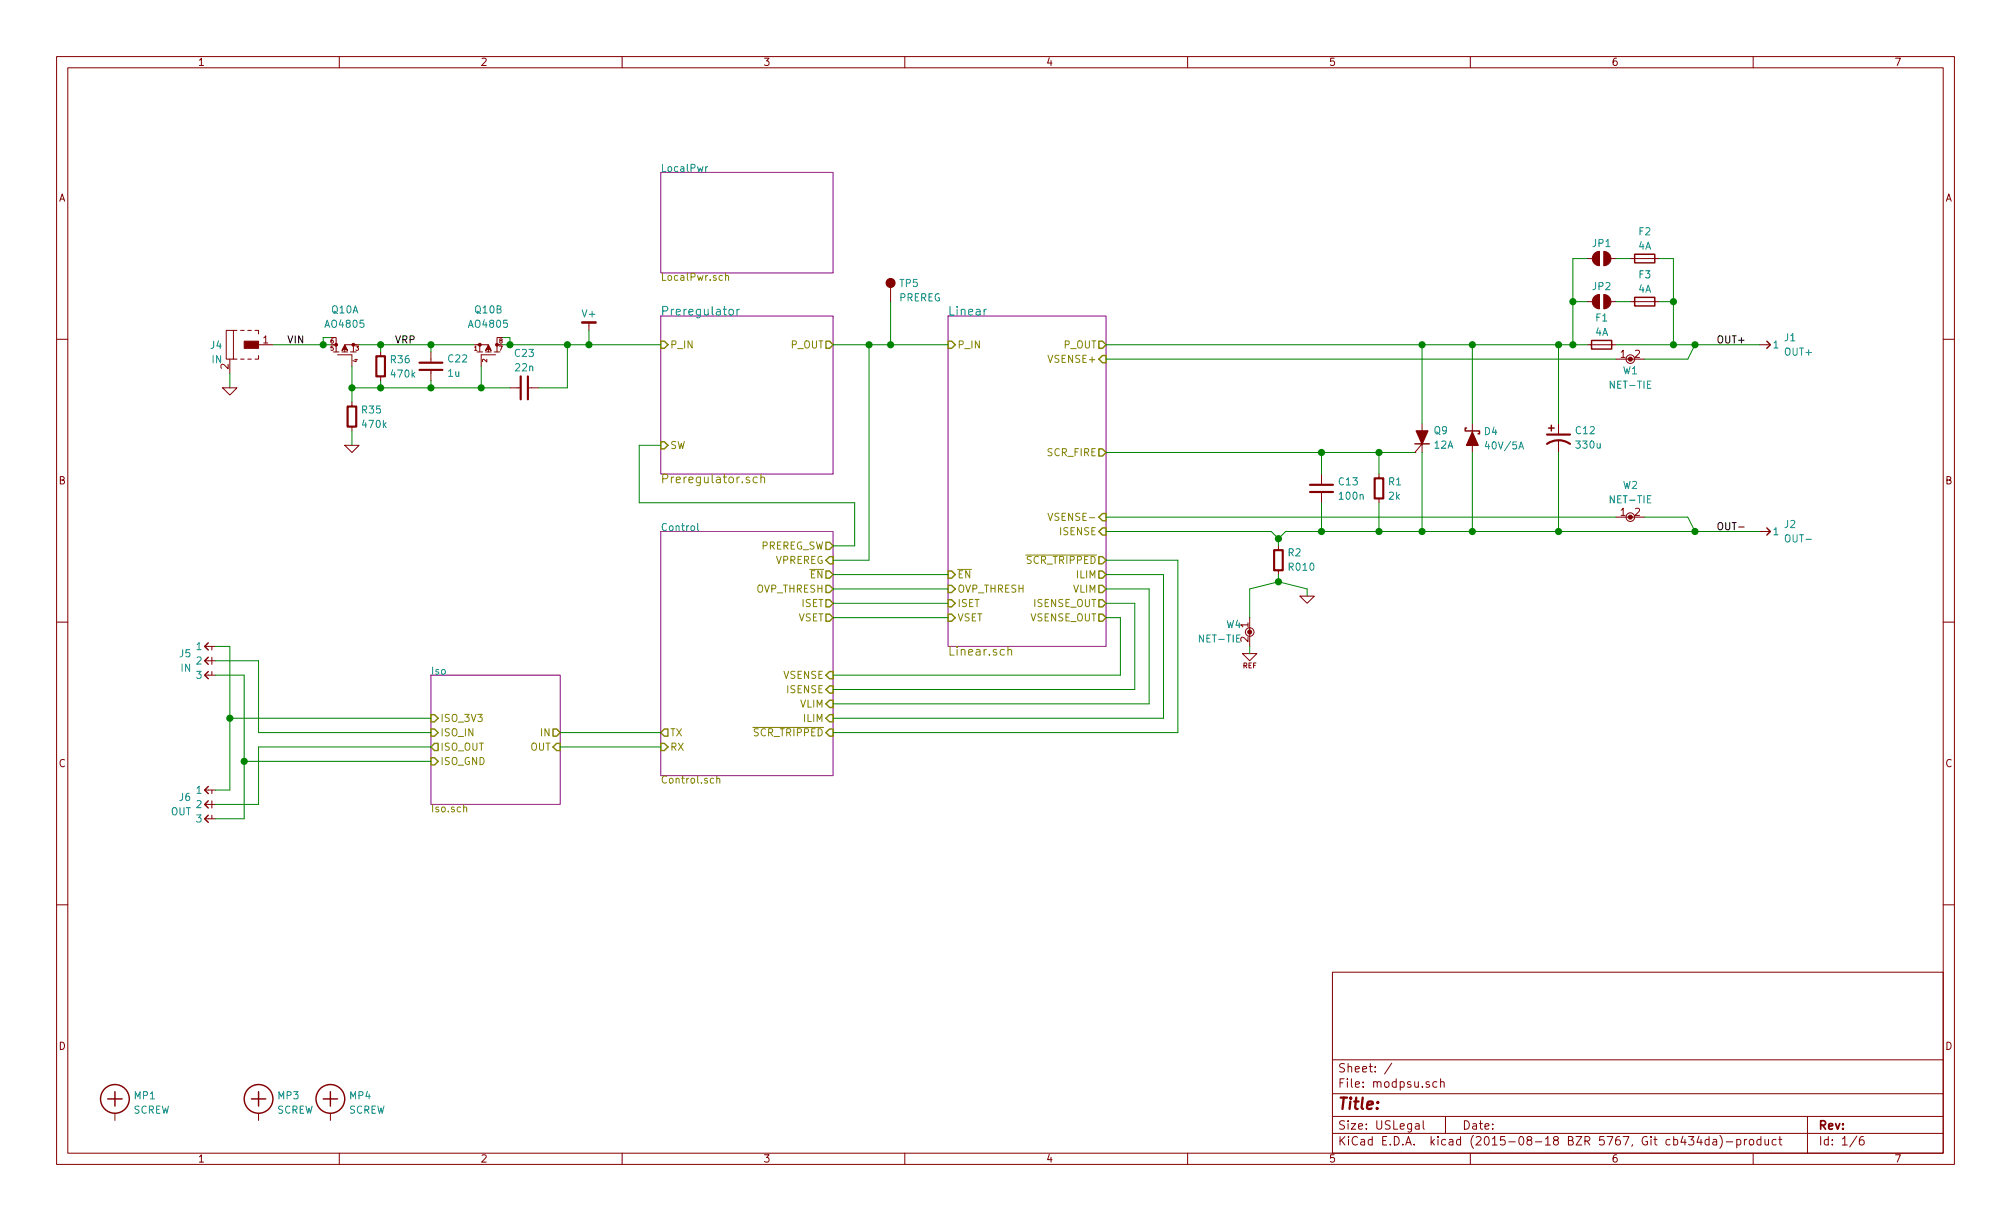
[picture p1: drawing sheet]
<svg xmlns="http://www.w3.org/2000/svg" width="356mm" height="216mm" viewBox="0 0 356 216" stroke-linecap="round" stroke-linejoin="round" font-family="sans-serif">
<g fill="none" stroke="#840000" stroke-width=".18">
<path d="M10 10h335.6v195.9h-335.6zM12 12h331.6v191.9h-331.6zM60 10v2M110 10v2M160 10v2M210 10v2M260 10v2M310 10v2M10 60h2M40 58.4h1.3v5.1h-1.3zM41.3 58.4h.6M42.5 58.4h.7"/>
<path d="M43.8 58.4h.6M45.1 58.4h.6v.7M58.9 59.7h.5v1.3M88.4 59.7h-.5v1.3M104.1 57.2v1.2M157.5 50.8v2.5M280.7 53.3h1.9M280.7 45.7h1.9M283.8 53.3h1.9M283.8 45.7h1.9M288.3 53.3h5.1M288.3 45.7h5.1"/>
<path d="M343.6 60h2M39.4 68.6h2.5l-1.3 1.3zM40.6 63.5v2.5M41.3 63.5h.6M42.5 63.5h.7M43.8 63.5h.6M45.7 62.9v.6h-.6M45.7 61h2.6M58.9 61h.5v1.2M58.9 62.2h1M59.7 62.7h2.5v2.1M60.5 62.2h1"/>
<path d="M61 78.7h2.5l-1.3 1.3zM62 62.2h1M62.2 71.1v.8M62.2 75.4v.8M62.5 61v1.2M63 61h-2v1.2M67.3 62.2v.8M67.3 66.5v.8M76.2 62.2v1.9M76.2 65.4v1.9M84.3 61h2.1v1.2M84.3 62.2h1"/>
<path d="M84.8 61v1.2M85.9 62.2h1M87.4 62.2h1M87.6 62.7h-2.5v2.1M88.4 61h-.5v1.2M90.2 68.6h1.9M93.3 68.6h1.9M251.5 74.9v1.3M260.3 74.9v1.6M260.3 78.7v1.3M275.6 74.9v1.9M275.6 77.9v2.1"/>
<path d="M280.7 61h5M285.7 63.5h5.1M311.1 61h2M226.1 96.5v.8M233.7 83.8v1.9M233.7 87v1.9M243.8 83.8v.8M243.8 88.1v.8M250.2 80h.1M250.2 80l1.3-1.5v1.5M285.7 91.4h5.1M311.1 94h2"/>
<path d="M10 110h2M36.2 119.4h1.9M36.2 116.8h1.9M36.2 114.3h1.9M37.5 114.3v.6M37.5 116.2v1.3M37.5 118.7v.7M219.7 115.6h2.5l-1.2 1.2zM221 109.2v5.1M226.1 100.8v.8M229.9 105.4h2.5l-1.3 1.3zM343.6 110h2"/>
<path d="M36.2 139.7h1.9M37.5 139.7v.6M10 160h2M36.2 144.8h1.9M36.2 142.2h1.9M37.5 141.6v1.3M37.5 144.1v.7M343.6 160h2M235.6 171.9h108v32h-108zM20.3 196.9v1.2M45.7 196.9v1.2M58.4 196.9v1.2"/>
<path d="M235.6 197.4h108M235.6 193.4h108M235.6 187.4h108M246.1 188l-1.3 1.9M250.3 198.8h.6l.1 .9M251 199l-.5 .1-.3 .2 .3 .4 .5-.1M251.7 198.2v1.3l.2 .2M254.1 191.3h-.5l-.2 .2v.6l.2 .2 .5-.1M254.7 191.4l.2-.1h.4l.1 1M254.7 190.8v1.5M255.6 197.4v3M319.6 197.4v6.5"/>
<path d="M60 203.9v2M110 203.9v2M160 203.9v2M210 203.9v2M235.6 200.4h108M260 203.9v2M298.6 201h.9l-.5 .5 .4 .2v.6l-.2 .2-.6-.2M300.4 200.9l-.3 1.1h.9M300.8 201.5v1M302.2 201.5h-.4l-.3 .3 .1 .5 .2 .2 .4-.1M302.2 201v1.5M302.9 201.5h.6l.1 1"/>
<path d="M303.6 201.8l-.5 .1-.3 .2 .3 .4 .5-.1M304.1 200.8a1.71 1.71 0 0 1 0 2.2M305.3 201.9h1.1M307.1 201.5h.4l.3 .3-.1 .6h-.6M307.1 201.5v1.5M308.5 201.5v1M308.9 201.5l-.4 .3M309.4 201.6l.2-.1 .4 .1 .1 .6-.1 .2-.4 .1-.2-.2zM310 203.9v2M311.4 201.5h-.5l-.2 .3v.5l.2 .2 .5-.1M311.4 201v1.5M312.1 201.5l.1 .9 .3 .1 .2-.2"/>
<path d="M312.7 201.5v1M314.1 201.5h-.5l-.2 .3v.5l.2 .2 .5-.1M314.5 201.5h.6M314.7 201v1.3l.4 .2M328.3 200.9l-1.2 1.9M329.5 201a.59 .59 0 0 0-.7 .6l.1 .7 .2 .2 .5-.2v-.5l-.1-.2-.4-.1-.3 .3"/>
<circle cx="288.3" cy="63.5" r=".76"/>
<circle cx="288.3" cy="91.4" r=".76"/>
<circle cx="221" cy="111.8" r=".76"/>
</g>
<path d="M116.8 30.5h30.5v17.8h-30.5zM116.8 55.9h30.5v27.9h-30.5zM167.6 55.9h28v58.4h-28zM116.8 94h30.5v43.2h-30.5zM76.2 119.4h22.9v22.8h-22.9z" fill="none" stroke="#840084" stroke-width=".18"/>
<path d="M124.8 29.5v.8M125.1 29.5l-.3 .2M129 54.8l.2-.1 .4 .1 .1 .6-.2 .2-.3 .1-.2-.2zM130.3 54.7v1M130.8 54.7l-.3 .1-.2 .2M174.4 54.7l-.2 .1-.2 .2M268.6 79.4l.4-1.3 .4 1.3M123.4 92.6v1l.1 .2" fill="none" stroke="#008484" stroke-width=".18"/>
<g fill="none" stroke="#848400" stroke-width=".18">
<path d="M128.3 48.8l.2-.1 .3 .1v.8M128.3 48.3v1.3M133.9 84.4a.48 .48 0 0 0-.7 .1v.7a.48 .48 0 0 0 .7 .1M134.5 84.5l.1-.1a.36 .36 0 0 1 .6 .2v.8M134.5 83.8v1.6M181.4 98.1h12.5M185.3 90.8l.4 1.2 .5-1.2M178.2 115l.1-.1a.36 .36 0 0 1 .6 .2v.7M178.2 114.3v1.5M126.7 137.7l.2-.1 .3 .1 .1 .8M126.7 137.2v1.3M133.1 128.6h12.5"/>
<path d="M82 142.8l.2-.1 .3 .1v.8"/>
</g>
<g fill="none" stroke="#848400" stroke-width=".25">
<path d="M116.8 60.3h.7l.6 .7-.6 .6h-.7zM116.8 78.1h.7l.6 .6-.6 .7h-.7zM146 60.3h.7l.6 .7-.6 .6h-.7zM167.6 60.3h.7l.6 .7-.6 .6h-.7zM194.3 60.3h.6l.7 .7-.7 .6h-.6zM194.3 79.4h.6l.7 .6-.7 .6h-.6zM194.9 62.9h.7v1.2h-.7l-.6-.6zM146 95.9h.7l.6 .6-.6 .7h-.7zM146.7 98.4h.6v1.3h-.6l-.7-.6zM194.3 98.4h.6l.7 .7-.7 .6h-.6zM194.9 90.8h.7v1.3h-.7l-.6-.7zM194.9 93.3h.7v1.3h-.7l-.6-.6z"/>
<path d="M146 108.6h.7l.6 .6-.6 .7h-.7zM146 106h.7l.6 .7-.6 .6h-.7zM146 119.4l.7-.7h.6v1.3h-.6zM146 103.5h.7l.6 .6-.6 .7h-.7zM146 101h.7l.6 .6-.6 .6h-.7zM167.6 108.6h.7l.6 .6-.6 .7h-.7zM167.6 106h.7l.6 .7-.6 .6h-.7zM167.6 103.5h.7l.6 .6-.6 .7h-.7zM167.6 101h.7l.6 .6-.6 .6h-.7zM194.3 108.6h.6l.7 .6-.7 .7h-.6zM194.3 106h.6l.7 .7-.7 .6h-.6zM194.3 103.5h.6l.7 .6-.7 .7h-.6z"/>
<path d="M194.3 101h.6l.7 .6-.7 .6h-.6zM76.2 126.4h.6l.7 .6-.7 .6h-.6zM76.2 134h.6l.7 .6-.7 .7h-.6zM76.2 128.9h.6l.7 .6-.7 .7h-.6zM76.8 131.4h.7v1.3h-.7l-.6-.6zM97.8 128.9h.6l.7 .6-.7 .7h-.6zM97.8 132.1l.6-.7h.7v1.3h-.7zM116.8 131.4h.7l.6 .7-.6 .6h-.7zM117.5 128.9h.6v1.3h-.6l-.7-.7zM146 124.5l.7-.7h.6v1.3h-.6zM146.7 121.3h.6v1.3h-.6l-.7-.7zM146.7 126.4h.6v1.2h-.6l-.7-.6z"/>
<path d="M146.7 128.9h.6v1.3h-.6l-.7-.7z"/>
</g>
<g fill="none" stroke="#840000" stroke-width=".25">
<path d="M289.1 52.6h3.5v1.5h-3.5zM289.1 45h3.5v1.5h-3.5zM250.2 78.5h2.5M259.3 75.7h-.2v.5h2.5v.5h-.2M273.8 75.7h1M274.3 75.2v1M281.4 60.2h3.6v1.5h-3.6zM312.4 60.3l.7 .7-.7 .6M312.4 93.3l.7 .7-.7 .6M36.8 118.7l-.6 .7 .6 .6M36.8 116.2l-.6 .6 .6 .7M36.8 113.7l-.6 .6 .6 .6"/>
<path d="M36.8 139.1l-.6 .6 .6 .6M36.8 144.1l-.6 .7 .6 .6M36.8 141.6l-.6 .6 .6 .7M19 194.3h2.6M20.3 193v2.6M44.4 194.3h2.6M45.7 193v2.6M57.1 194.3h2.6M58.4 193v2.6"/>
<circle cx="20.3" cy="194.3" r="2.54"/>
<circle cx="45.7" cy="194.3" r="2.54"/>
<circle cx="58.4" cy="194.3" r="2.54"/>
</g>
<g fill="#840000" stroke="#840000" stroke-width=".18">
<path d="M43.2 60.3h2.5v1.3h-2.5z"/>
<path d="M102.9 56.9h2.5v.3h-2.5z"/>
<path d="M281.9 52.5l.5-.4h.4v2.5a1.27 1.27 0 0 1-1.1-.7 1.27 1.27 0 0 1 .2-1.4z"/>
<path d="M283.6 52.1a1.27 1.27 0 0 1 1.3 1.2 1.27 1.27 0 0 1-1.3 1.3z"/>
<path d="M281.8 45l.3-.3 .7-.2v2.5a1.28 1.28 0 0 1-1-2z"/>
<path d="M283.6 44.5a1.27 1.27 0 0 1 1.3 1.2 1.27 1.27 0 0 1-1.3 1.3z"/>
<path d="M61 61l.5 1-.5-.3-.5 .3z"/>
<path d="M86.4 61l.5 1-.5-.3-.5 .3z"/>
<circle cx="288.3" cy="63.5" r=".36"/>
<circle cx="288.3" cy="91.4" r=".36"/>
<circle cx="59.4" cy="61" r=".25"/>
<circle cx="62.5" cy="61" r=".25"/>
<circle cx="87.9" cy="61" r=".25"/>
<circle cx="84.8" cy="61" r=".25"/>
<circle cx="221" cy="111.8" r=".36"/>
</g>
<path d="M61.5 71.9h1.5v3.5h-1.5zM66.5 63h1.6v3.5h-1.6zM74.2 65.4h4M74.2 64.1h4M92.1 66.5v4.1M93.3 66.5v4.1M273.6 78.5a3.6 3.6 0 0 1 4 0M273.6 76.8h4M225.3 97.3h1.5v3.5h-1.5zM231.6 85.7h4.1M231.6 87h4.1M243.1 84.6h1.5v3.5h-1.5z" fill="none" stroke="#840000" stroke-width=".38"/>
<g fill="#840000" stroke="#840000" stroke-width=".25">
<path d="M250.4 76.2h2.1l-1 2.3z"/>
<path d="M260.3 76.5l1.1 2.2h-2.1z"/>
<circle cx="157.5" cy="50" r=".76"/>
</g>
<g fill="none" stroke="#008400" stroke-width=".18">
<path d="M58.4 59.7h-1.3v1.3M88.9 59.7h1.3v1.3M104.1 58.4v2.6M157.5 53.3v7.7M278.1 53.3h2.6M280.7 45.7h-2.6v15.3M285.7 45.7h2.6M285.7 53.3h2.6M293.4 45.7h2.5v15.3M293.4 53.3h2.5M40.6 66v2.6M48.3 61h10.1"/>
<path d="M62.2 68.6h28M62.2 64.8v6.3M62.2 76.2v2.5M63.5 61h20.3M67.3 61v1.2M67.3 67.3v1.3M76.2 61v1.2M76.2 67.3v1.3M85.1 64.8v3.8M88.9 61h27.9M100.3 61v7.6h-5.1M116.8 78.7h-3.8v10.2h38.1v7.6h-3.8"/>
<path d="M147.3 61h20.3M153.7 61v38.1h-6.4M195.6 63.5h90.1M195.6 61h85.1M251.5 61v13.9M260.3 61v13.9M275.6 61v13.9M285.7 61h25.4M299.7 61l-1.3 2.5h-7.6M195.6 91.4h90.1M195.6 94h29.2l1.3 1.3M195.6 80h54.6"/>
<path d="M195.6 99.1h12.7v30.4h-61M226.1 95.3v1.2M233.7 80v3.8M233.7 88.9v5.1M243.8 80v3.8M243.8 88.9v5.1M251.5 80v14M260.3 80v14M275.6 80v14M290.8 91.4h7.6l1.3 2.6M311.1 94h-83.8l-1.2 1.3M38.1 114.3h2.5v25.4h-2.5"/>
<path d="M38.1 116.8h7.6v12.7h30.5M38.1 119.4h5.1v25.4h-5.1M147.3 106.7h20.3M147.3 109.2h20.3M147.3 104.1h20.3M147.3 101.6h20.3M195.6 106.7h5.1v15.2h-53.4M195.6 109.2h2.5v10.2h-50.8M195.6 101.6h10.1v25.4h-58.4M195.6 104.1h7.6v20.4h-55.9M221 114.3v1.3M226.1 101.6v1.3"/>
<path d="M226.1 102.9l-5.1 1.2v5.1M226.1 102.9l5 1.2v1.3M40.6 127h35.6M43.2 134.6h33M76.2 132.1h-30.5v10.1h-7.6M99.1 129.5h17.7M99.1 132.1h17.7"/>
</g>
<g fill="#008400" stroke="#008400" stroke-width=".25">
<circle cx="299.7" cy="61" r=".51"/>
<circle cx="299.7" cy="94" r=".51"/>
<circle cx="226.1" cy="95.3" r=".51"/>
<circle cx="226.1" cy="102.9" r=".51"/>
<circle cx="275.6" cy="94" r=".51"/>
<circle cx="275.6" cy="61" r=".51"/>
<circle cx="260.3" cy="61" r=".51"/>
<circle cx="260.3" cy="94" r=".51"/>
<circle cx="251.5" cy="94" r=".51"/>
<circle cx="251.5" cy="61" r=".51"/>
<circle cx="243.8" cy="80" r=".51"/>
<circle cx="243.8" cy="94" r=".51"/>
<circle cx="233.7" cy="80" r=".51"/>
<circle cx="233.7" cy="94" r=".51"/>
<circle cx="67.3" cy="61" r=".51"/>
<circle cx="67.3" cy="68.6" r=".51"/>
<circle cx="62.2" cy="68.6" r=".51"/>
<circle cx="85.1" cy="68.6" r=".51"/>
<circle cx="100.3" cy="61" r=".51"/>
<circle cx="76.2" cy="61" r=".51"/>
<circle cx="76.2" cy="68.6" r=".51"/>
<circle cx="104.1" cy="61" r=".51"/>
<circle cx="278.1" cy="61" r=".51"/>
<circle cx="278.1" cy="53.3" r=".51"/>
<circle cx="295.9" cy="61" r=".51"/>
<circle cx="295.9" cy="53.3" r=".51"/>
<circle cx="57.2" cy="61" r=".51"/>
<circle cx="90.2" cy="61" r=".51"/>
<circle cx="40.6" cy="127" r=".51"/>
<circle cx="43.2" cy="134.6" r=".51"/>
<circle cx="153.7" cy="61" r=".51"/>
<circle cx="157.5" cy="61" r=".51"/>
</g>
<path d="M307.4 93.2h1" fill="none" stroke="#000" stroke-width=".18"/>
<text font-size="2.8" fill="#840000" x="236.6" y="196.2">Title:</text>
<g font-size="2.1" fill="#008484">
<text x="116.8" y="55.8">Preregulator</text>
<text x="167.6" y="55.8">Linear</text>
</g>
<g font-size="2.1" fill="#848400">
<text x="116.8" y="85.4">Preregulator.sch</text>
<text x="167.6" y="115.9">Linear.sch</text>
</g>
<g font-size="2.1" fill="#840000">
<text x="236.6" y="189.6">Sheet: /</text>
<text x="236.6" y="192.3">File: modpsu.sch</text>
<text x="236.6" y="202.5">KiCad E.D.A. kicad (2015-08-18 BZR 5767, Git cb434da)-product</text>
<text x="236.6" y="199.7">Size: USLegal</text>
<text x="258.6" y="199.7">Date:</text>
<text x="321.6" y="199.7">Rev:</text>
<text x="321.6" y="202.5">Id: 1/6</text>
</g>
<g font-size="1.8" fill="#840000">
<text x="35" y="11.6">1</text>
<text x="85" y="11.6">2</text>
<text x="135" y="11.6">3</text>
<text x="185" y="11.6">4</text>
<text x="235" y="11.6">5</text>
<text x="285" y="11.6">6</text>
<text x="335" y="11.6">7</text>
<text x="10.4" y="35.6">A</text>
<text x="344" y="35.6">A</text>
<text x="40.4" y="65.3" transform="rotate(-90 40.4 65.3)">2</text>
<text x="46.5" y="60.7">1</text>
<text x="286.5" y="63.2">1</text>
<text x="289.1" y="63.2">2</text>
<text x="10.4" y="85.6">B</text>
<text x="344" y="85.6">B</text>
<text x="286.5" y="91.2">1</text>
<text x="289.1" y="91.2">2</text>
<text x="220.7" y="113.5" transform="rotate(-90 220.7 113.5)">2</text>
<text x="10.4" y="135.6">C</text>
<text x="344" y="135.6">C</text>
<text x="10.4" y="185.6">D</text>
<text x="344" y="185.6">D</text>
<text x="35" y="205.5">1</text>
<text x="85" y="205.5">2</text>
<text x="135" y="205.5">3</text>
<text x="185" y="205.5">4</text>
<text x="235" y="205.5">5</text>
<text x="285" y="205.5">6</text>
<text x="335" y="205.5">7</text>
</g>
<g font-size="1.8" fill="#008484">
<text x="116.8" y="30.4">LocalPwr</text>
<text x="289.8" y="41.6">F2</text>
<text x="281.6" y="43.7">JP1</text>
<text x="289.7" y="44.1">4A</text>
<text x="159" y="53.3">PREREG</text>
<text x="159.1" y="50.7">TP5</text>
<text x="281.6" y="51.3">JP2</text>
<text x="289.7" y="51.7">4A</text>
<text x="289.8" y="49.2">F3</text>
<text x="57.7" y="57.9">AO4805</text>
<text x="58.6" y="55.4">Q10A</text>
<text x="83.1" y="57.9">AO4805</text>
<text x="84" y="55.4">Q10B</text>
<text x="103" y="56.1">V+</text>
<text x="282.1" y="59.4">4A</text>
<text x="282.2" y="56.8">F1</text>
<text x="37.3" y="61.7">J4</text>
<text x="37.5" y="64.2">IN</text>
<text x="69.1" y="64.2">R36</text>
<text x="79.3" y="64.1">C22</text>
<text x="91.1" y="63.1">C23</text>
<text x="91.2" y="65.6">22n</text>
<text x="313.4" y="61.6">1</text>
<text x="315.6" y="60.3">J1</text>
<text x="315.6" y="62.9">OUT+</text>
<text x="69.3" y="66.8">470k</text>
<text x="79.2" y="66.6">1u</text>
<text x="284.9" y="68.7">NET-TIE</text>
<text x="287" y="66.2">W1</text>
<text x="64.1" y="73.1">R35</text>
<text x="64.2" y="75.6">470k</text>
<text x="253.6" y="76.8">Q9</text>
<text x="262.5" y="76.9">D4</text>
<text x="278.7" y="76.8">C12</text>
<text x="253.6" y="79.3">12A</text>
<text x="263" y="79.5">40V/5A</text>
<text x="278.8" y="79.3">330u</text>
<text x="236.8" y="85.8">C13</text>
<text x="236.9" y="88.3">100n</text>
<text x="245.6" y="85.8">R1</text>
<text x="245.6" y="88.3">2k</text>
<text x="284.9" y="89">NET-TIE</text>
<text x="287" y="86.4">W2</text>
<text x="116.8" y="93.9">Control</text>
<text x="313.4" y="94.6">1</text>
<text x="315.6" y="93.3">J2</text>
<text x="315.9" y="95.9">OUT-</text>
<text x="227.8" y="98.3">R2</text>
<text x="228" y="100.9">R010</text>
<text x="212.2" y="113.6">NET-TIE</text>
<text x="216.8" y="111">W4</text>
<text x="220.7" y="111" transform="rotate(-90 220.7 111)">1</text>
<text x="31.8" y="116.2">J5</text>
<text x="32" y="118.7">IN</text>
<text x="34.8" y="114.9">1</text>
<text x="34.8" y="117.5">2</text>
<text x="76.2" y="119.3">Iso</text>
<text x="34.8" y="120">3</text>
<text x="31.7" y="141.6">J6</text>
<text x="34.8" y="140.3">1</text>
<text x="34.8" y="142.9">2</text>
<text x="30.1" y="144.1">OUT</text>
<text x="34.8" y="145.4">3</text>
<text x="23.5" y="196.9">SCREW</text>
<text x="23.8" y="194.4">MP1</text>
<text x="48.9" y="196.9">SCREW</text>
<text x="49.2" y="194.4">MP3</text>
<text x="61.6" y="196.9">SCREW</text>
<text x="61.9" y="194.4">MP4</text>
</g>
<g font-size="1.8" fill="#848400">
<text x="116.8" y="49.6">LocalPwr.sch</text>
<text x="118.5" y="61.6">P_IN</text>
<text x="139.8" y="61.6">P_OUT</text>
<text x="169.3" y="61.6">P_IN</text>
<text x="185.7" y="64.1">VSENSE+</text>
<text x="188" y="61.6">P_OUT</text>
<text x="118.5" y="79.4">SW</text>
<text x="185.2" y="80.6">SCR_FIRE</text>
<text x="186.1" y="92.1">VSENSE-</text>
<text x="187.4" y="94.6">ISENSE</text>
<text x="134.3" y="97.2">PREREG_SW</text>
<text x="137" y="99.7">VPREREG</text>
<text x="181.5" y="99.7">SCR_TRIPPED</text>
<text x="133.7" y="104.8">OVP_THRESH</text>
<text x="141.7" y="107.3">ISET</text>
<text x="143.2" y="102.2">EN</text>
<text x="169.3" y="107.3">ISET</text>
<text x="169.3" y="104.8">OVP_THRESH</text>
<text x="169.3" y="102.2">EN</text>
<text x="182.7" y="107.3">ISENSE_OUT</text>
<text x="189.7" y="104.8">VLIM</text>
<text x="190.4" y="102.2">ILIM</text>
<text x="141" y="109.9">VSET</text>
<text x="169.3" y="109.9">VSET</text>
<text x="182" y="109.9">VSENSE_OUT</text>
<text x="138.5" y="120">VSENSE</text>
<text x="139.2" y="122.6">ISENSE</text>
<text x="141.4" y="125.1">VLIM</text>
<text x="77.9" y="127.6">ISO_3V3</text>
<text x="77.9" y="130.2">ISO_IN</text>
<text x="95.6" y="130.2">IN</text>
<text x="118.5" y="130.2">TX</text>
<text x="133.2" y="130.2">SCR_TRIPPED</text>
<text x="142.1" y="127.6">ILIM</text>
<text x="77.9" y="135.3">ISO_GND</text>
<text x="77.9" y="132.7">ISO_OUT</text>
<text x="93.6" y="132.7">OUT</text>
<text x="118.5" y="132.7">RX</text>
<text x="76.2" y="143.6">Iso.sch</text>
<text x="116.8" y="138.5">Control.sch</text>
</g>
<g font-size="1.8">
<text x="50.8" y="60.7">VIN</text>
<text x="69.8" y="60.7">VRP</text>
<text x="303.5" y="60.7">OUT+</text>
<text x="303.5" y="93.7">OUT-</text>
</g>
<text font-size="1.2" fill="#840000" x="219.8" y="118.2">REF</text>
<g font-size="1.1" fill="#840000">
<text x="58.4" y="62">5</text>
<text x="58.4" y="60.7">6</text>
<text x="62.9" y="62">3</text>
<text x="63.2" y="64" transform="rotate(-90 63.2 64)">4</text>
<text x="83.8" y="62">1</text>
<text x="86.1" y="64" transform="rotate(-90 86.1 64)">2</text>
<text x="88.3" y="62">7</text>
<text x="88.3" y="60.7">8</text>
</g>
</svg>
